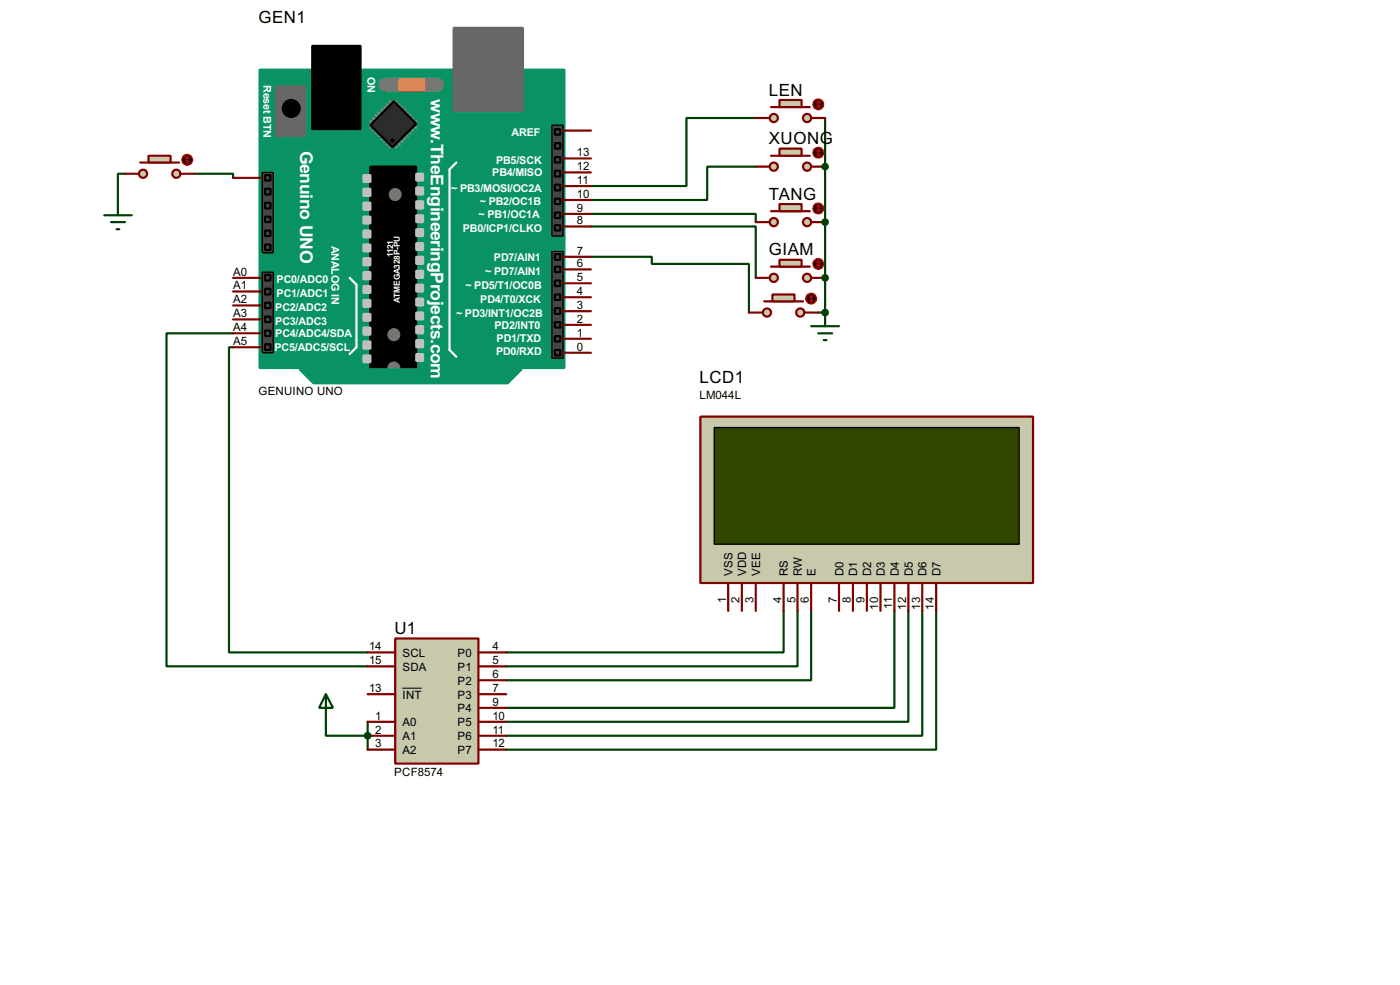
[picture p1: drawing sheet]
<svg xmlns="http://www.w3.org/2000/svg" width="256mm" height="180mm" viewBox="0 0 256 180" stroke-linecap="round" stroke-linejoin="round" font-family="sans-serif">
<path d="M151.2 21.6v8.9M42.7 63.6h-.7v55.8h25.4M42.7 61h-12.2v61h36.9M163.9 111.8v17.8h-71.1M166.4 111.8v20.3h-73.6M169 111.8v22.9h-76.2M171.5 111.8v25.4h-78.7" fill="none" stroke="#004000" stroke-width=".4"/>
<circle cx="151.2" cy="30.5" r=".2" fill="#004000"/>
<path d="M151.2 30.5v10.2" fill="none" stroke="#004000" stroke-width=".4"/>
<circle cx="151.2" cy="40.7" r=".2" fill="#004000"/>
<path d="M108.3 39.2h30.2v1.5M138.5 21.6h-12.7v12.5h-17.5M138.5 30.5h-8.9v6.1h-21.3M108.3 41.5h30.2v9.4M151.2 40.7v10.2" fill="none" stroke="#004000" stroke-width=".4"/>
<circle cx="151.2" cy="50.9" r=".2" fill="#004000"/>
<path d="M108.3 47h11.1v1.3h17.8v8.9M67.4 132.1v2.6" fill="none" stroke="#004000" stroke-width=".4"/>
<circle cx="67.4" cy="134.7" r=".2" fill="#004000"/>
<path d="M59.7 132.1v2.6h7.7v2.5" fill="none" stroke="#004000" stroke-width=".4"/>
<circle cx="151.2" cy="57.2" r=".2" fill="#004000"/>
<path d="M22.9 31.8h-1.3v5.1M35.6 31.8h7.1v.8M151.2 50.9v6.3h-1.3M143.6 111.8v7.6h-50.8M146.1 111.8v10.2h-53.3M148.6 111.8v12.7h-55.8" fill="none" stroke="#004000" stroke-width=".4"/>
<path d="M47.6 12.8h55.8v54.6h-55.8z" fill="#099364" stroke="#099364" stroke-width=".4"/>
<g fill="#686767" stroke="#686767" stroke-width=".4">
<path d="M83.1 5.1h12.7v15.3h-12.7z"/>
<path d="M50.6 15.8h5.3v9.1h-5.3z"/>
</g>
<path d="M57.2 8.4h8.9v15.3h-8.9zM67.9 30.5h8.4v36.9h-8.4z" fill="#000" stroke="#000" stroke-width=".4"/>
<path d="M83.6 29.8l-1.2 1.2v33.1l1.2 1.2M64.1 50.9l1.2 1.2v11.5l-1.2 1.2" fill="none" stroke="#fff" stroke-width=".4"/>
<g fill="#c0c0c0" stroke="#c0c0c0" stroke-width=".4">
<path d="M76.3 31.8h1.2v1.3h-1.2z"/>
<path d="M76.3 34.3h1.2v1.3h-1.2z"/>
<path d="M76.3 36.9h1.2v1.3h-1.2z"/>
<path d="M76.3 39.4h1.2v1.3h-1.2z"/>
<path d="M76.3 42h1.2v1.2h-1.2z"/>
<path d="M76.3 44.5h1.2v1.3h-1.2z"/>
<path d="M76.3 47h1.2v1.3h-1.2z"/>
<path d="M76.3 49.6h1.2v1.3h-1.2z"/>
<path d="M76.3 52.1h1.2v1.3h-1.2z"/>
<path d="M76.3 54.7h1.2v1.2h-1.2z"/>
<path d="M76.3 57.2h1.2v1.3h-1.2z"/>
<path d="M76.3 59.7h1.2v1.3h-1.2z"/>
<path d="M76.3 62.3h1.2v1.3h-1.2z"/>
<path d="M76.3 64.8h1.2v1.3h-1.2z"/>
<path d="M66.6 32.1h1.3v1.2h-1.3z"/>
<path d="M66.6 34.6h1.3v1.3h-1.3z"/>
<path d="M66.6 37.1h1.3v1.3h-1.3z"/>
<path d="M66.6 39.7h1.3v1.2h-1.3z"/>
<path d="M66.6 42.2h1.3v1.3h-1.3z"/>
<path d="M66.6 44.8h1.3v1.2h-1.3z"/>
<path d="M66.6 47.3h1.3v1.3h-1.3z"/>
<path d="M66.6 49.8h1.3v1.3h-1.3z"/>
<path d="M66.6 52.4h1.3v1.2h-1.3z"/>
<path d="M66.6 54.9h1.3v1.3h-1.3z"/>
<path d="M66.6 57.5h1.3v1.2h-1.3z"/>
<path d="M66.6 60h1.3v1.3h-1.3z"/>
<path d="M66.6 62.5h1.3v1.3h-1.3z"/>
<path d="M66.6 65.1h1.3v1.2h-1.3z"/>
</g>
<circle cx="53.3" cy="19.9" r="1.55" fill="#000" stroke="#000" stroke-width=".4"/>
<path d="M70.7 15.5h9.4" fill="none" stroke="#757575" stroke-width="2.6"/>
<path d="M73.2 14.5h4.6v2.1h-4.6z" fill="#ff8000" stroke="#ff8000" stroke-width=".4"/>
<g fill="none" stroke="#808080" stroke-width=".45">
<path d="M70.4 19.6l.5 .5M70.9 19.1l.5 .5M71.4 18.6l.5 .5M72.7 18.6l-.5 .5M73.2 19.1l-.5 .5M73.7 19.6l-.5 .5M67.9 22.2l.5 .5M68.4 21.6l.5 .6M68.4 22.9l-.5 .5M68.9 21.1l.5 .5M68.9 23.4l-.5 .5M69.4 20.6l.5 .5"/>
<path d="M69.4 23.9l-.5 .5M69.9 20.1l.5 .5M69.9 24.4l-.5 .5M70.4 24.9l-.5 .6M70.9 25.5l-.5 .5M71.4 26l-.5 .5M71.9 26.5l-.5 .5M72.2 26.5l.5 .5M72.7 26l.5 .5M73.2 25.5l.5 .5M73.7 24.9l.5 .6M74.2 24.4l.5 .5"/>
<path d="M74.2 20.1l-.5 .5M74.7 23.9l.5 .5M74.7 20.6l-.5 .5M75.2 23.4l.5 .5M75.2 21.1l-.5 .5M75.7 22.9l.6 .5M75.7 21.6l-.5 .6M76.3 22.2l-.6 .5"/>
</g>
<path d="M72.2 18.6l4.1 4.1-4.4 4.3-4-4.1z" fill-rule="evenodd" fill="#2c2c2c" stroke="#000" stroke-width=".4"/>
<circle cx="71.9" cy="25.7" r=".3" fill="#000" stroke="#000" stroke-width=".18"/>
<path d="M101.1 22.9h2.1v20.3h-2.1z" fill="#464646" stroke="#000" stroke-width=".25"/>
<circle cx="72.1" cy="61.3" r="1.1" fill="#757575" stroke="#757575" stroke-width=".18"/>
<g fill="#464646" stroke="#000" stroke-width=".4">
<path d="M101.7 23.7h1v1h-1z"/>
<path d="M101.7 28.8h1v1h-1z"/>
<path d="M101.7 31.3h1v1h-1z"/>
<path d="M101.7 33.8h1v1.1h-1z"/>
<path d="M101.7 36.4h1v1h-1z"/>
<path d="M101.7 38.9h1v1h-1z"/>
<path d="M101.7 26.2h1v1h-1z"/>
<path d="M101.7 41.2h1v1h-1z"/>
</g>
<g fill="#757575" stroke="#757575" stroke-width=".18">
<circle cx="72.4" cy="35.6" r="1.1"/>
<circle cx="72.1" cy="67.4" r="1.1"/>
</g>
<path d="M54.9 67.6h40.7l-2.6 2.6h-35.5z" fill-rule="evenodd" fill="#099364" stroke="#099364" stroke-width=".4"/>
<g fill="#464646" stroke="#000" stroke-width=".25">
<path d="M48.1 31.6h2v14.7h-2z"/>
<path d="M101.1 46h2.1v19.6h-2.1z"/>
<path d="M48.1 49.8h2v14.8h-2z"/>
</g>
<g fill="#464646" stroke="#000" stroke-width=".4">
<path d="M48.6 34.6h1v1h-1z"/>
<path d="M48.6 39.7h1v1h-1z"/>
<path d="M48.6 44.8h1v1h-1z"/>
<path d="M48.6 42.2h1v1h-1z"/>
<path d="M48.6 37.1h1v1.1h-1z"/>
<path d="M48.6 32.1h1v1h-1z"/>
<path d="M101.7 46.5h1v1.1h-1z"/>
<path d="M101.7 48.8h1v1h-1z"/>
<path d="M101.7 51.4h1v1h-1z"/>
<path d="M101.7 53.9h1v1h-1z"/>
<path d="M101.7 56.4h1v1.1h-1z"/>
<path d="M101.7 59h1v1h-1z"/>
<path d="M101.7 61.5h1v1h-1z"/>
<path d="M101.7 64.1h1v1h-1z"/>
<path d="M48.6 50.3h1v1.1h-1z"/>
<path d="M48.6 52.9h1v1h-1z"/>
<path d="M48.6 55.4h1v1h-1z"/>
<path d="M48.6 58h1v1h-1z"/>
<path d="M48.6 60.5h1v1h-1z"/>
<path d="M48.6 63h1v1.1h-1z"/>
</g>
<g fill="none" stroke="#800000" stroke-width=".4">
<path d="M42.7 32.6h5.1M103.2 39.2h5.1M103.2 36.6h5.1M103.2 34.1h5.1M103.2 31.6h5.1M103.2 29h5.1M103.2 23.9h5.1M42.7 58.5h5.1M42.7 55.9h5.1M42.7 53.4h5.1M42.7 50.9h5.1M103.2 59.5h5.1"/>
<path d="M103.2 57h5.1M103.2 54.4h5.1M103.2 51.9h5.1M103.2 49.3h5.1M103.2 47h5.1M103.2 41.5h5.1M42.7 63.6h5.1M42.7 61h5.1M103.2 64.6h5.1M103.2 62h5.1"/>
</g>
<path d="M72.4 116.9h15.3v22.9h-15.3z" fill="#c8c8aa" stroke="#800000" stroke-width=".4"/>
<g fill="none" stroke="#800000" stroke-width=".4">
<path d="M67.4 119.4h5M87.7 119.4h5.1M67.4 122h5M67.4 127.1h5M67.4 132.1h5M67.4 134.7h5M67.4 137.2h5M87.7 122h5.1M87.7 127.1h5.1M87.7 132.1h5.1M87.7 134.7h5.1M87.7 137.2h5.1"/>
<path d="M87.7 124.5h5.1M87.7 129.6h5.1"/>
</g>
<path d="M73.7 126h3.6" fill="none" stroke="#000" stroke-width=".18"/>
<path d="M128.3 76.3h61v30.4h-61z" fill="#c8c8aa" stroke="#800000" stroke-width=".4"/>
<path d="M130.9 78.3h55.8v21.3h-55.8z" fill="#324600" stroke="#000" stroke-width=".25"/>
<g fill="none" stroke="#800000" stroke-width=".4">
<path d="M133.4 106.7v5.1M135.9 106.7v5.1M138.5 106.7v5.1M143.6 106.7v5.1M146.1 106.7v5.1M148.6 106.7v5.1M153.7 106.7v5.1M156.3 106.7v5.1M158.8 106.7v5.1M161.3 106.7v5.1M163.9 106.7v5.1M166.4 106.7v5.1"/>
<path d="M169 106.7v5.1M171.5 106.7v5.1"/>
</g>
<g fill="#c8c8aa" stroke="#800000" stroke-width=".4">
<circle cx="147.8" cy="21.6" r=".75"/>
<circle cx="141.7" cy="21.6" r=".75"/>
</g>
<path d="M141.3 19.6h7.1" fill="none" stroke="#800000" stroke-width=".4"/>
<path d="M142.8 18.3h4.1v1.3h-4.1z" fill="#c8c8aa" stroke="#800000" stroke-width=".4"/>
<path d="M138.5 21.6h2.5M148.6 21.6h2.6" fill="none" stroke="#800000" stroke-width=".4"/>
<circle cx="149.9" cy="19.1" r="1" fill="#400000" stroke="#f00" stroke-width=".2"/>
<path d="M149.7 19.4l.2 .2M149.9 18.6v1M149.9 18.6l-.2 .3M149.9 18.6l.3 .3M150.2 19.4l-.3 .2" fill="none" stroke="#f00" stroke-width=".2"/>
<g fill="#c8c8aa" stroke="#800000" stroke-width=".4">
<circle cx="147.8" cy="30.5" r=".75"/>
<circle cx="141.7" cy="30.5" r=".75"/>
</g>
<path d="M141.3 28.5h7.1" fill="none" stroke="#800000" stroke-width=".4"/>
<path d="M142.8 27.2h4.1v1.3h-4.1z" fill="#c8c8aa" stroke="#800000" stroke-width=".4"/>
<path d="M138.5 30.5h2.5M148.6 30.5h2.6" fill="none" stroke="#800000" stroke-width=".4"/>
<circle cx="149.9" cy="28" r="1" fill="#400000" stroke="#f00" stroke-width=".2"/>
<path d="M149.7 28.2l.2 .3M149.9 27.5v1M149.9 27.5l-.2 .2M149.9 27.5l.3 .2M150.2 28.2l-.3 .3" fill="none" stroke="#f00" stroke-width=".2"/>
<g fill="#c8c8aa" stroke="#800000" stroke-width=".4">
<circle cx="147.8" cy="40.7" r=".75"/>
<circle cx="141.7" cy="40.7" r=".75"/>
</g>
<path d="M141.3 38.7h7.1" fill="none" stroke="#800000" stroke-width=".4"/>
<path d="M142.8 37.4h4.1v1.3h-4.1z" fill="#c8c8aa" stroke="#800000" stroke-width=".4"/>
<path d="M138.5 40.7h2.5M148.6 40.7h2.6" fill="none" stroke="#800000" stroke-width=".4"/>
<circle cx="149.9" cy="38.2" r="1" fill="#400000" stroke="#f00" stroke-width=".2"/>
<path d="M149.7 38.4l.2 .3M149.9 37.6v1.1M149.9 37.6l-.2 .3M149.9 37.6l.3 .3M150.2 38.4l-.3 .3" fill="none" stroke="#f00" stroke-width=".2"/>
<g fill="#c8c8aa" stroke="#800000" stroke-width=".4">
<circle cx="147.8" cy="50.9" r=".75"/>
<circle cx="141.7" cy="50.9" r=".75"/>
</g>
<path d="M141.3 48.8h7.1" fill="none" stroke="#800000" stroke-width=".4"/>
<path d="M142.8 47.6h4.1v1.2h-4.1z" fill="#c8c8aa" stroke="#800000" stroke-width=".4"/>
<path d="M138.5 50.9h2.5M148.6 50.9h2.6" fill="none" stroke="#800000" stroke-width=".4"/>
<circle cx="149.9" cy="48.3" r="1" fill="#400000" stroke="#f00" stroke-width=".2"/>
<path d="M149.7 48.6l.2 .2M149.9 47.8v1M149.9 47.8l-.2 .3M149.9 47.8l.3 .3M150.2 48.6l-.3 .2" fill="none" stroke="#f00" stroke-width=".2"/>
<g fill="#004000" stroke="#004000" stroke-width=".4">
<circle cx="151.1" cy="30.5" r=".5"/>
<circle cx="151.1" cy="40.7" r=".5"/>
</g>
<g fill="#c8c8aa" stroke="#800000" stroke-width=".4">
<circle cx="146.6" cy="57.2" r=".75"/>
<circle cx="140.5" cy="57.2" r=".75"/>
</g>
<path d="M140 55.2h7.1" fill="none" stroke="#800000" stroke-width=".4"/>
<path d="M141.5 53.9h4.1v1.3h-4.1z" fill="#c8c8aa" stroke="#800000" stroke-width=".4"/>
<path d="M137.2 57.2h2.6M147.4 57.2h2.5" fill="none" stroke="#800000" stroke-width=".4"/>
<circle cx="148.6" cy="54.7" r="1" fill="#400000" stroke="#f00" stroke-width=".2"/>
<path d="M148.4 54.9l.2 .3M148.6 54.2v1M148.6 54.2l-.2 .2M148.6 54.2l.3 .2M148.9 54.9l-.3 .3" fill="none" stroke="#f00" stroke-width=".2"/>
<g fill="#004000" stroke="#004000" stroke-width=".4">
<circle cx="151.1" cy="50.9" r=".5"/>
<circle cx="67.3" cy="134.7" r=".5"/>
<circle cx="151.1" cy="57.2" r=".5"/>
</g>
<path d="M148.6 59.7h5.1M151.2 57.2v2.5M149.9 61h2.6M150.9 62.3h.5M59.7 127.1l1.3 2.5h-2.5zM59.7 127.1v5" fill="none" stroke="#004000" stroke-width=".4"/>
<g fill="#c8c8aa" stroke="#800000" stroke-width=".4">
<circle cx="32.3" cy="31.8" r=".75"/>
<circle cx="26.2" cy="31.8" r=".75"/>
</g>
<path d="M25.7 29.8h7.1" fill="none" stroke="#800000" stroke-width=".4"/>
<path d="M27.2 28.5h4.1v1.3h-4.1z" fill="#c8c8aa" stroke="#800000" stroke-width=".4"/>
<path d="M22.9 31.8h2.6M33.1 31.8h2.5" fill="none" stroke="#800000" stroke-width=".4"/>
<circle cx="34.3" cy="29.3" r="1" fill="#400000" stroke="#f00" stroke-width=".2"/>
<path d="M34.1 29.5l.2 .3M34.3 28.8v1M34.3 28.8l-.2 .2M34.3 28.8l.3 .2M34.6 29.5l-.3 .3" fill="none" stroke="#f00" stroke-width=".2"/>
<path d="M19.1 39.4h5.1M21.6 36.9v2.5M20.4 40.7h2.5M21.4 42h.5" fill="none" stroke="#004000" stroke-width=".4"/>
<g font-size="3.6" fill="#fff">
<text x="78.9" y="18.2" transform="rotate(90 78.9 18.2)">w</text>
<text x="55" y="27.6" transform="rotate(90 55 27.6)">Genuino UNO</text>
<text x="78.9" y="25.4" transform="rotate(90 78.9 25.4)">.TheEngineeringProjects.com</text>
</g>
<g font-size="3.5">
<text x="47.4" y="4.3">GEN1</text>
<text x="140.9" y="17.5">LEN</text>
<text x="140.9" y="26.4">XUONG</text>
<text x="140.9" y="36.6">TANG</text>
<text x="140.9" y="46.7">GIAM</text>
<text x="128.2" y="70.1">LCD1</text>
<text x="72.3" y="116.1">U1</text>
</g>
<g font-size="2.4">
<text x="105.7" y="28.6">13</text>
<text x="105.7" y="33.7">11</text>
<text x="105.7" y="31.2">12</text>
<text x="105.7" y="41.1">8</text>
<text x="105.7" y="38.8">9</text>
<text x="105.7" y="36.2">10</text>
<text x="105.7" y="46.6">7</text>
<text x="42.7" y="52.9">A1</text>
<text x="42.7" y="50.4">A0</text>
<text x="105.7" y="54">4</text>
<text x="105.7" y="51.5">5</text>
<text x="105.7" y="48.9">6</text>
<text x="42.7" y="58.1">A3</text>
<text x="42.7" y="55.5">A2</text>
<text x="105.7" y="59.1">2</text>
<text x="105.7" y="56.6">3</text>
<text x="42.7" y="63.1">A5</text>
<text x="42.7" y="60.6">A4</text>
<text x="105.7" y="64.2">0</text>
<text x="105.7" y="61.6">1</text>
<text x="47.3" y="72.3">GENUINO UNO</text>
<text x="128.1" y="73">LM044L</text>
<text x="134.2" y="105.4" transform="rotate(-90 134.2 105.4)">VSS</text>
<text x="136.7" y="105.4" transform="rotate(-90 136.7 105.4)">VDD</text>
<text x="139.3" y="105.4" transform="rotate(-90 139.3 105.4)">VEE</text>
<text x="144.4" y="105.4" transform="rotate(-90 144.4 105.4)">RS</text>
<text x="146.9" y="105.4" transform="rotate(-90 146.9 105.4)">RW</text>
<text x="149.4" y="105.4" transform="rotate(-90 149.4 105.4)">E</text>
<text x="154.5" y="105.4" transform="rotate(-90 154.5 105.4)">D0</text>
<text x="157.1" y="105.4" transform="rotate(-90 157.1 105.4)">D1</text>
<text x="159.6" y="105.4" transform="rotate(-90 159.6 105.4)">D2</text>
<text x="162.1" y="105.4" transform="rotate(-90 162.1 105.4)">D3</text>
<text x="164.7" y="105.4" transform="rotate(-90 164.7 105.4)">D4</text>
<text x="167.2" y="105.4" transform="rotate(-90 167.2 105.4)">D5</text>
<text x="169.8" y="105.4" transform="rotate(-90 169.8 105.4)">D6</text>
<text x="172.3" y="105.4" transform="rotate(-90 172.3 105.4)">D7</text>
<text x="133" y="110.4" transform="rotate(-90 133 110.4)">1</text>
<text x="135.5" y="110.4" transform="rotate(-90 135.5 110.4)">2</text>
<text x="138.1" y="110.4" transform="rotate(-90 138.1 110.4)">3</text>
<text x="143.2" y="110.4" transform="rotate(-90 143.2 110.4)">4</text>
<text x="145.7" y="110.4" transform="rotate(-90 145.7 110.4)">5</text>
<text x="148.2" y="110.4" transform="rotate(-90 148.2 110.4)">6</text>
<text x="153.3" y="110.4" transform="rotate(-90 153.3 110.4)">7</text>
<text x="155.9" y="110.4" transform="rotate(-90 155.9 110.4)">8</text>
<text x="158.4" y="110.4" transform="rotate(-90 158.4 110.4)">9</text>
<text x="160.9" y="111.6" transform="rotate(-90 160.9 111.6)">10</text>
<text x="163.5" y="111.4" transform="rotate(-90 163.5 111.4)">11</text>
<text x="166" y="111.5" transform="rotate(-90 166 111.5)">12</text>
<text x="168.6" y="111.6" transform="rotate(-90 168.6 111.6)">13</text>
<text x="171.1" y="111.6" transform="rotate(-90 171.1 111.6)">14</text>
<text x="67.6" y="119">14</text>
<text x="90.2" y="119">4</text>
<text x="67.6" y="121.6">15</text>
<text x="73.7" y="120.2">SCL</text>
<text x="73.7" y="122.8">SDA</text>
<text x="83.8" y="120.2">P0</text>
<text x="83.8" y="122.8">P1</text>
<text x="83.8" y="125.3">P2</text>
<text x="90.2" y="121.6">5</text>
<text x="90.2" y="124.1">6</text>
<text x="67.6" y="126.7">13</text>
<text x="68.8" y="131.7">1</text>
<text x="73.7" y="127.9">INT</text>
<text x="83.8" y="127.9">P3</text>
<text x="83.8" y="130.4">P4</text>
<text x="90.2" y="126.7">7</text>
<text x="90.2" y="129.2">9</text>
<text x="90.2" y="131.7">10</text>
<text x="68.8" y="134.3">2</text>
<text x="68.8" y="136.8">3</text>
<text x="73.7" y="132.9">A0</text>
<text x="73.7" y="135.5">A1</text>
<text x="83.8" y="132.9">P5</text>
<text x="83.8" y="135.5">P6</text>
<text x="90.2" y="134.3">11</text>
<text x="90.2" y="136.8">12</text>
<text x="72.2" y="142">PCF8574</text>
<text x="73.7" y="138">A2</text>
<text x="83.8" y="138">P7</text>
</g>
<g font-size="2.2" fill="#fff">
<text x="48.3" y="15.6" transform="rotate(90 48.3 15.6)">Reset BTN</text>
<text x="67.4" y="14.1" transform="rotate(90 67.4 14.1)">ON</text>
<text x="90.9" y="30">PB5/SCK</text>
<text x="93.7" y="24.9">AREF</text>
<text x="82.7" y="35.1">~ PB3/MOSI/OC2A</text>
<text x="90.2" y="32.3">PB4/MISO</text>
<text x="87.7" y="39.9">~ PB1/OC1A</text>
<text x="87.9" y="37.6">~ PB2/OC1B</text>
<text x="60.7" y="44.9" transform="rotate(90 60.7 44.9)">ANALOG IN</text>
<text x="84.8" y="42.5">PB0/ICP1/CLKO</text>
<text x="90.5" y="47.8">PD7/AIN1</text>
<text x="50.7" y="51.9">PC0/ADC0</text>
<text x="85.3" y="52.9">~ PD5/T1/OC0B</text>
<text x="88.9" y="50.3">~ PD7/AIN1</text>
<text x="50.4" y="59.5">PC3/ADC3</text>
<text x="50.4" y="56.9">PC2/ADC2</text>
<text x="50.7" y="54.3">PC1/ADC1</text>
<text x="83.6" y="58">~ PD3/INT1/OC2B</text>
<text x="88" y="55.4">PD4/T0/XCK</text>
<text x="50.3" y="64.3">PC5/ADC5/SCL</text>
<text x="50.4" y="61.7">PC4/ADC4/SDA</text>
<text x="90.6" y="60.2">PD2/INT0</text>
<text x="90.9" y="65.1">PD0/RXD</text>
<text x="91" y="62.5">PD1/TXD</text>
</g>
<g font-size="1.7" fill="#fff">
<text x="72" y="47" transform="rotate(-90 72 47)">1121</text>
<text x="73.3" y="55.5" transform="rotate(-90 73.3 55.5)">ATMEGA328P-PU</text>
</g>
</svg>
